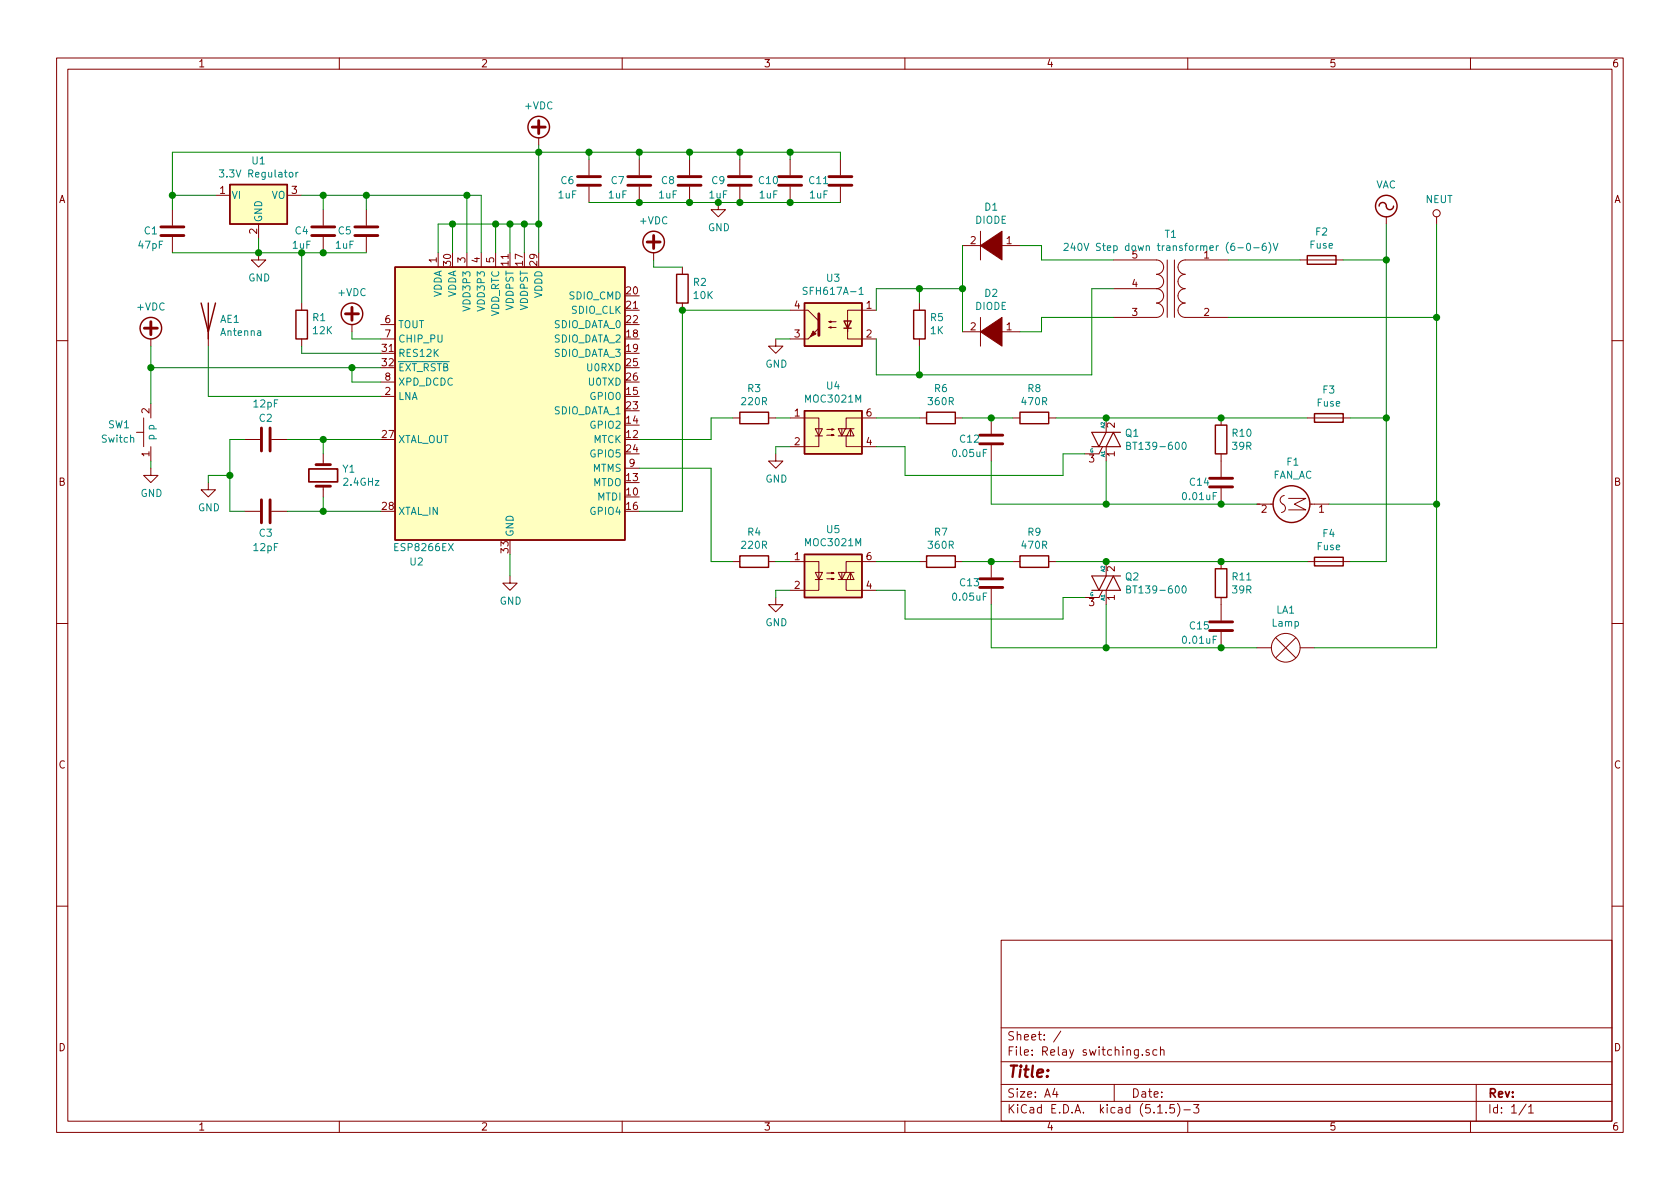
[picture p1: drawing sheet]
<svg xmlns="http://www.w3.org/2000/svg" width="297mm" height="210mm" viewBox="0 0 297 210" stroke-linecap="round" stroke-linejoin="round" font-family="sans-serif">
<g fill="none" stroke="#840000" stroke-width=".18">
<path d="M10 10.3h277v189.9h-277zM12 12.2h273v186.1h-273zM60 10.3v1.9M110 10.3v1.9M160 10.3v1.9M210 10.3v1.9M260 10.3v1.9M30.5 37.1v2.8M38.1 34.5h2.5M45.7 39.6v2.6M50.8 34.5h2.5M57.1 37.1v2.8"/>
<path d="M64.8 37.1v2.8M95.2 24.4v1.2M104.1 28.2v2.8M104.1 33v2.8M113 28.2v2.8M113 33v2.8M121.9 28.2v2.8M121.9 33v2.8M127 35.8v1.3h1.3l-1.3 1.2-1.3-1.2h1.3M130.8 28.2v2.8M130.8 33v2.8M139.7 28.2v2.8"/>
<path d="M139.7 33v2.8M148.6 28.2v2.8M148.6 33v2.8M245.1 38.3v1.3M254 38.3v1.3M26.7 59.9v1.3M30.5 41.9v2.8M36.8 58.7v2.5M45.7 44.7v1.3h1.3l-1.3 1.2-1.3-1.2h1.3M53.3 53.6v1.3M53.3 59.9v1.3M57.1 41.9v2.8"/>
<path d="M62.2 57.4v1.3M64.8 41.9v2.8M67.3 57.4h2.5M67.3 59.9h2.5M77.5 44.7v2.5M82.5 44.7v2.5M85.1 44.7v2.5M87.6 44.7v2.5M115.6 44.7v1.3M120.6 47.2v1.3M120.6 53.6v1.3M137.2 59.9v1.3h1.2l-1.2 1.3-1.3-1.3h1.3"/>
<path d="M139.7 59.9h3.2M139.7 54.9h3.2l1.9 1.9M146.6 57.9l.3-.1v.2l-.3-.1h1.2M146.6 56.9l.3-.1v.2l-.3-.1h1.2M149.9 58v1.9h5M154.9 54.9h-5v3.8v-1.9M162.6 53.6v1.3M162.6 59.9v1.3M170.2 58.7h3.8M170.2 43.4h3.8M173.4 40.9v5.1M173.4 56.1v5.1"/>
<path d="M176.5 58.7h3.8M176.5 43.4h3.8M196.8 46h7.7a1.27 1.27 0 0 1 1.2 1.2 1.27 1.27 0 0 1-1.2 1.3 1.27 1.27 0 0 1 1.2 1.3 1.27 1.27 0 0 1-1.2 1.2M196.8 51h7.7M204.5 51a1.27 1.27 0 0 1 1.2 1.3 1.27 1.27 0 0 1-1.2 1.3 1.27 1.27 0 0 1 1.2 1.3 1.27 1.27 0 0 1-1.2 1.2h-7.7M206.4 46v10.1M207.6 46v10.1M217.2 46h-7.7a1.27 1.27 0 0 0-1.2 1.2 1.27 1.27 0 0 0 1.2 1.3 1.27 1.27 0 0 0-1.2 1.3 1.27 1.27 0 0 0 1.2 1.2 1.27 1.27 0 0 0-1.2 1.3 1.27 1.27 0 0 0 1.2 1.3 1.27 1.27 0 0 0-1.2 1.3 1.27 1.27 0 0 0 1.2 1.2h7.7M229.9 46h7.6M10 60.2h2M24.1 76.4h1.3M25.4 73.9v5.1"/>
<path d="M26.7 71.4v2.5M26.7 79v2.5M43.2 77.7h2.8M48 77.7h2.8M67.3 70.1h2.5M67.3 67.6h2.5M129.5 73.9h1.3M135.9 73.9h1.3M139.7 73.9h5.1v5.1h-5.1M144.1 75.8h1.3l-.6 1.3zM144.1 77.1h1.3M146.2 77h1.2l-.3 .1v-.3l.3 .2"/>
<path d="M146.2 75.9h1.2l-.3 .2v-.3l.3 .1M148.2 77.1h2.8l-.6-1.3-.7 1.3M148.8 75.8v1.3M149.5 75.8l-.7 1.3-.6-1.3h2.8M149.6 77.1v1.9h5.3M150.4 75.8v1.3M154.9 73.9h-5.3v1.9M162.6 73.9h1.2M168.9 73.9h1.3M175.3 73.9v2.8M175.3 78.7v2.8M179.1 73.9h1.2"/>
<path d="M185.4 73.9h1.3M194.9 79l-.6 1.3h-2.5M195.6 73.9v2.5M195.6 79v2.5M215.9 73.9v1.3M231.1 73.9h7.7M285 60.2h2M26.7 82.8v1.3h1.2l-1.2 1.2-1.3-1.2h1.3M36.8 85.3v1.3h1.3l-1.3 1.3-1.2-1.3h1.2M43.2 90.4h2.8M48 90.4h2.8M57.1 80.3v1.9"/>
<path d="M57.1 86v1.9M110.5 82.8h2.5M129.5 99.3h1.3M135.9 99.3h1.3M137.2 80.3v1.2h1.2l-1.2 1.3-1.3-1.3h1.3M139.7 99.3h5.1v5.1h-5.1M154.9 99.3h-5.3v1.9M162.6 99.3h1.2M168.9 99.3h1.3M175.3 99.3v2.8M179.1 99.3h1.2M185.4 99.3h1.3"/>
<path d="M195.6 99.3v2.5M215.9 80.3v4M215.9 86.4v2.7M215.9 99.3v1.3M222.2 89.1h2.9M227.1 87.6a.83 .83 0 0 0-.8 .8 .83 .83 0 0 0 .7 .9 .77 .77 0 0 1 .2 .8 .77 .77 0 0 1-.6 .5M227.8 88.1h3.1l-2 1 2 1.1h-3.1M231.1 99.3h7.7M231.6 89.1h3.3M10 110.3h2M90.2 101.8v1.3h1.2l-1.2 1.3-1.3-1.3h1.3M137.2 105.7v1.2h1.2l-1.2 1.3-1.3-1.3h1.3"/>
<path d="M144.1 101.2h1.3l-.6 1.3zM144.1 102.5h1.3M146.2 102.4h1.2l-.3 .1v-.3l.3 .2M146.2 101.3h1.2l-.3 .2v-.3l.3 .1M148.2 102.5h2.8l-.6-1.3-.7 1.3M148.8 101.2v1.3M149.5 101.2l-.7 1.3-.6-1.3h2.8M149.6 102.5v1.9h5.3M150.4 101.2v1.3M175.3 104.1v2.8M194.9 104.4l-.6 1.3h-2.5M195.6 104.4v2.5"/>
<path d="M215.9 105.7v4M215.9 111.8v2.7M222.2 114.5h2.6M225.6 112.8l3.5 3.5M229.1 112.8l-3.5 3.5M229.9 114.5h2.5M285 110.3h2M10 160.2h2M177 166.3h108v32h-108zM285 160.2h2M60 198.3v1.9M110 198.3v1.9"/>
<path d="M160 198.3v1.9M177 194.8h108M177 191.8h108M177 187.8h108M177 181.8h108M186.5 192.5l-.4 1h1M186.8 193v1M187.6 182.3l-1.3 2M197 191.8v3M202 186.5v.1M203.2 185.7l-.4-.1-.2 .2 .1 .2 .5 .2v.3h-.6M204.5 185.7l-.4-.1-.3 .3 .2 .6h.5"/>
<path d="M204.7 196.8h.8M205.2 185.7l.2-.1 .4 .1v.9M205.2 185.1v1.5M206.2 196.7v.1M207.6 195.3h-.7l-.1 .7 .2-.1 .5 .1 .2 .2-.1 .5-.2 .1-.6-.1M208.2 195.1a1.71 1.71 0 0 1 0 2.3M209.3 196.3h1.2M210 198.3v1.9M211 195.3h1l-.5 .6 .4 .1v.7l-.2 .1-.7-.1M260 198.3v1.9M261 191.8v6.5M269.8 195.2l-1.2 2"/>
<path d="M270.3 195.8l.4-.5v1.5M270.3 196.8h.8"/>
<circle cx="254" cy="37.7" r=".63"/>
<circle cx="227.3" cy="114.5" r="2.54"/>
</g>
<g fill="none" stroke="#840000" stroke-width=".51">
<path d="M94.1 22.5h2.3M95.2 21.3v2.3M102.1 31.2h4.1M102.1 32.8h4.1M111 31.2h4.1M111 32.8h4.1M119.9 31.2h4.1M119.9 32.8h4.1M128.8 31.2h4M128.8 32.8h4M137.7 31.2h4M137.7 32.8h4"/>
<path d="M146.6 31.2h4M146.6 32.8h4M25.5 58h2.3M26.7 56.9v2.3M28.4 40.1h4.1M28.4 41.7h4.1M55.1 40.1h4.1M55.1 41.7h4.1M61.1 55.5h2.3M62.2 54.4v2.2M62.7 40.1h4.1M62.7 41.7h4.1"/>
<path d="M114.4 42.8h2.3M115.6 41.7v2.2M144.8 55.5v3.8M46.2 75.7v4.1M47.8 75.7v4.1M173.2 77h4.1M173.2 78.5h4.1M46.2 88.4v4.1M47.8 88.4v4.1M55.9 82.2h2.5M55.9 86h2.5M213.9 84.6h4"/>
<path d="M213.9 86.1h4M173.2 102.4h4.1M173.2 103.9h4.1M213.9 110h4M213.9 111.5h4"/>
</g>
<g fill="none" stroke="#840000" stroke-width=".25">
<path d="M40.6 32.6h10.2v7h-10.2zM243.8 36.4a.67 .67 0 0 1 .8-.6 .67 .67 0 0 1 .6 .9 .63 .63 0 0 0 .7 .4 .63 .63 0 0 0 .5-.7M35.6 53.6l1.2 5.1 1.3-5.1M36.8 53.6v6.3M52.3 54.9h2.1v5h-2.1zM69.8 47.2h40.7v48.3h-40.7zM119.6 48.5h2.1v5.1h-2.1zM142.2 53.6h10.2v7.6h-10.2zM149.2 56.8h1.3l-.6 1.2zM149.2 58h1.3M161.5 54.9h2.1v5h-2.1zM231.1 45.2h5.1v1.5h-5.1z"/>
<path d="M130.8 72.9h5.1v2h-5.1zM142.2 72.6h10.2v7.7h-10.2zM163.8 72.9h5.1v2h-5.1zM180.3 72.9h5.1v2h-5.1zM214.9 75.2h2v5.1h-2zM232.4 73.1h5.1v1.6h-5.1zM130.8 98.3h5.1v2h-5.1zM142.2 98h10.2v7.7h-10.2zM163.8 98.3h5.1v2h-5.1zM180.3 98.3h5.1v2h-5.1zM232.4 98.5h5.1v1.6h-5.1zM214.9 100.6h2v5.1h-2z"/>
<circle cx="95.2" cy="22.5" r="1.9"/>
<circle cx="245.1" cy="36.4" r="1.9"/>
<circle cx="26.7" cy="58" r="1.9"/>
<circle cx="62.2" cy="55.5" r="1.9"/>
<circle cx="115.6" cy="42.8" r="1.9"/>
<circle cx="228.3" cy="89.1" r="3.3"/>
</g>
<g fill="#ffffc0" stroke="#ffffc0" stroke-width=".18">
<path d="M142.2 72.6h10.2v7.7h-10.2z"/>
<path d="M40.6 32.6h10.2v7h-10.2z"/>
<path d="M142.2 98h10.2v7.7h-10.2z"/>
<path d="M69.8 47.2h40.7v48.3h-40.7z"/>
<path d="M142.2 53.6h10.2v7.6h-10.2z"/>
</g>
<path d="M193 79h5.1l-1.3-2.6-1.2 2.6M195.6 76.4l-1.3 2.6-1.3-2.6h5.1M193 104.4h5.1l-1.3-2.6-1.2 2.6M195.6 101.8l-1.3 2.6-1.3-2.6h5.1" fill="none" stroke="#840000" stroke-width=".2"/>
<g fill="none" stroke="#008484" stroke-width=".18">
<path d="M38.8 30h.8l-.5 .5 .4 .2 .1 .4-.3 .2-.5-.1M52.3 30.5v.8M52.7 30.5l-.4 .2M142.7 50.9l-.5-.1-.2 .1v.4l.6 .2 .1 .3-.2 .3-.5-.1M151.9 51.1l.4-.3v1.3M151.9 52.1h.7M188.2 43.1l.4-.1 .3 .4-.1 .2-.7 .7h.8M189.7 43l-.3 .9h.7M190 43.5v.8M190.7 43.1l.2-.1a.67 .67 0 0 1 .4 .7 .67 .67 0 0 1-.4 .6l-.3-.2v-.3zM221.7 43.8h.9M223.8 43h-.3a.79 .79 0 0 0-.1 1.3l.5-.1v-.6l-.5-.1-.2 .3"/>
<path d="M224.3 42.8a1.47 1.47 0 0 1 0 2M225.1 43l.4 1.3 .5-1.3M199.2 78.8h.5l.2-.2-.1-.3-.6-.1v1.3h.5l.2-.2v-.3l-.3-.2M209.1 78.3l.2-.1a.67 .67 0 0 1 .4 .6 .67 .67 0 0 1-.4 .7l-.3-.5zM199.2 104.2h.5l.2-.2-.1-.3-.6-.1v1.3h.5l.2-.2v-.3l-.3-.2M209.1 103.7l.2-.1a.67 .67 0 0 1 .4 .6 .67 .67 0 0 1-.4 .7l-.3-.5z"/>
</g>
<g fill="#840000" stroke="#840000" stroke-width=".18">
<path d="M173.4 58.7l3.8-2.6v5.1z"/>
<path d="M173.4 43.4l3.8-2.5v5.1z"/>
<path d="M142.9 59.9l1.9-1.9z"/>
<path d="M143.8 58.5l.5 .5-1 .6z"/>
</g>
<path d="M54.6 82.9h5.1v2.3h-5.1z" fill="none" stroke="#840000" stroke-width=".3"/>
<g fill="none" stroke="#008400" stroke-width=".18">
<path d="M30.5 34.5h7.6M53.3 34.5h31.8v10.2M57.1 34.5v2.6M64.8 34.5v2.6M80 39.6v5.1M82.5 34.5v10.2M87.6 39.6v5.1M90.2 39.6v5.1M92.7 39.6v5.1M95.2 25.6v19.1M95.2 39.6h-17.7v5.1M104.1 35.8h44.5"/>
<path d="M104.1 26.9v1.3M113 26.9v1.3M121.9 26.9v1.3M130.8 26.9v1.3M139.7 26.9v1.3M148.6 28.2v-1.3h-118.1v10.2M245.1 39.6v59.7h-6.3M254 39.6v74.9h-21.6M30.5 44.7h34.3M45.7 42.2v2.5M53.3 44.7v8.9M62.2 58.7v1.2h5.1"/>
<path d="M115.6 46v1.2h5M137.2 59.9h2.5M139.7 54.9h-19.1v35.5h-7.6M162.6 51v2.6M170.2 51h-15.3v3.9M170.2 43.4v15.3M180.3 43.4h3.8v2.6h12.7M196.8 51h-3.8v15.3h-38.1v-6.4M196.8 56.1h-12.7v2.6h-3.8M217.2 46h12.7M217.2 56.1h36.8M237.5 46h7.6"/>
<path d="M26.7 61.2v10.2M26.7 65h40.6M36.8 61.2v8.9h30.5M43.2 77.7h-2.6v12.7h2.6M50.8 77.7h16.5M53.3 61.2v1.3h14M57.1 77.7v2.6M62.2 65v2.6h5.1M129.5 73.9h-3.8v3.8h-12.7M137.2 73.9h2.5M139.7 79h-2.5v1.3M154.9 79h5.1v5.1h28v-3.8h3.8"/>
<path d="M154.9 73.9h7.7M162.6 61.2v5.1M170.2 73.9h8.9M186.7 73.9h44.4M238.8 73.9h6.3M26.7 81.5v1.3M40.6 84.1h-3.8v1.2M50.8 90.4h16.5M57.1 87.9v2.5M90.2 98v3.8M113 82.8h12.7v16.5h3.8M137.2 99.3h2.5"/>
<path d="M154.9 99.3h7.7M170.2 99.3h8.9M175.3 81.5v7.6h46.9M186.7 99.3h44.4M195.6 81.5v7.6M234.9 89.1h19.1M139.7 104.4h-2.5v1.3M154.9 104.4h5.1v5.1h28v-3.8h3.8M175.3 106.9v7.6h46.9M195.6 106.9v7.6"/>
</g>
<g fill="#008400" stroke="#008400" stroke-width=".25">
<circle cx="195.6" cy="89.1" r=".51"/>
<circle cx="162.6" cy="66.3" r=".51"/>
<circle cx="245.1" cy="46" r=".51"/>
<circle cx="195.6" cy="73.9" r=".51"/>
<circle cx="254" cy="89.1" r=".51"/>
<circle cx="162.6" cy="51" r=".51"/>
<circle cx="40.6" cy="84.1" r=".51"/>
<circle cx="215.9" cy="89.1" r=".51"/>
<circle cx="245.1" cy="73.9" r=".51"/>
<circle cx="57.2" cy="90.4" r=".51"/>
<circle cx="95.3" cy="39.6" r=".51"/>
<circle cx="127" cy="35.8" r=".51"/>
<circle cx="215.9" cy="73.9" r=".51"/>
<circle cx="82.6" cy="34.5" r=".51"/>
<circle cx="57.2" cy="77.7" r=".51"/>
<circle cx="120.7" cy="54.9" r=".51"/>
<circle cx="121.9" cy="35.8" r=".51"/>
<circle cx="130.8" cy="35.8" r=".51"/>
<circle cx="26.7" cy="65" r=".51"/>
<circle cx="53.3" cy="44.7" r=".51"/>
<circle cx="113" cy="26.9" r=".51"/>
<circle cx="121.9" cy="26.9" r=".51"/>
<circle cx="64.8" cy="34.5" r=".51"/>
<circle cx="104.1" cy="26.9" r=".51"/>
<circle cx="95.3" cy="26.9" r=".51"/>
<circle cx="62.2" cy="65" r=".51"/>
<circle cx="30.5" cy="34.5" r=".51"/>
<circle cx="80" cy="39.6" r=".51"/>
<circle cx="130.8" cy="26.9" r=".51"/>
<circle cx="139.7" cy="26.9" r=".51"/>
<circle cx="57.2" cy="34.5" r=".51"/>
<circle cx="175.3" cy="99.3" r=".51"/>
<circle cx="254" cy="56.1" r=".51"/>
<circle cx="92.7" cy="39.6" r=".51"/>
<circle cx="113" cy="35.8" r=".51"/>
<circle cx="57.2" cy="44.7" r=".51"/>
<circle cx="170.2" cy="51" r=".51"/>
<circle cx="139.7" cy="35.8" r=".51"/>
<circle cx="45.7" cy="44.7" r=".51"/>
<circle cx="195.6" cy="99.3" r=".51"/>
<circle cx="90.2" cy="39.6" r=".51"/>
<circle cx="195.6" cy="114.5" r=".51"/>
<circle cx="215.9" cy="114.5" r=".51"/>
<circle cx="215.9" cy="99.3" r=".51"/>
<circle cx="175.3" cy="73.9" r=".51"/>
<circle cx="87.6" cy="39.6" r=".51"/>
</g>
<text font-size="2.8" fill="#840000" x="178" y="190.5">Title:</text>
<g font-size="2.1" fill="#840000">
<text x="178" y="184">Sheet: /</text>
<text x="178" y="186.7">File: Relay switching.sch</text>
<text x="178" y="196.9">KiCad E.D.A. kicad (5.1.5)-3</text>
<text x="178" y="194.1">Size: A4</text>
<text x="200" y="194.1">Date:</text>
<text x="263" y="194.1">Rev:</text>
<text x="263" y="196.9">Id: 1/1</text>
</g>
<g font-size="1.8" fill="#840000">
<text x="35" y="11.9">1</text>
<text x="85" y="11.9">2</text>
<text x="135" y="11.9">3</text>
<text x="185" y="11.9">4</text>
<text x="235" y="11.9">5</text>
<text x="285" y="11.9">6</text>
<text x="10.4" y="35.9">A</text>
<text x="38.9" y="34.3">1</text>
<text x="51.6" y="34.3">3</text>
<text x="285.4" y="35.9">A</text>
<text x="45.5" y="41.4" transform="rotate(-90 45.5 41.4)">2</text>
<text x="77.2" y="46.5" transform="rotate(-90 77.2 46.5)">1</text>
<text x="79.8" y="46.9" transform="rotate(-90 79.8 46.9)">30</text>
<text x="82.3" y="46.5" transform="rotate(-90 82.3 46.5)">3</text>
<text x="84.8" y="46.5" transform="rotate(-90 84.8 46.5)">4</text>
<text x="87.4" y="46.5" transform="rotate(-90 87.4 46.5)">5</text>
<text x="89.9" y="46.9" transform="rotate(-90 89.9 46.9)">11</text>
<text x="92.5" y="46.9" transform="rotate(-90 92.5 46.9)">17</text>
<text x="95" y="46.9" transform="rotate(-90 95 46.9)">29</text>
<text x="171.6" y="43.2">2</text>
<text x="178" y="43.2">1</text>
<text x="200.2" y="45.7">5</text>
<text x="212.9" y="45.7">1</text>
<text x="110.8" y="52.1">20</text>
<text x="200.2" y="50.8">4</text>
<text x="68.1" y="57.1">6</text>
<text x="68.1" y="59.7">7</text>
<text x="110.8" y="59.7">18</text>
<text x="110.8" y="54.6">21</text>
<text x="110.8" y="57.1">22</text>
<text x="140.5" y="59.7">3</text>
<text x="140.5" y="54.6">4</text>
<text x="153.2" y="54.6">1</text>
<text x="153.2" y="59.7">2</text>
<text x="171.6" y="58.4">2</text>
<text x="178" y="58.4">1</text>
<text x="200.2" y="55.9">3</text>
<text x="212.9" y="55.9">2</text>
<text x="67.6" y="62.2">31</text>
<text x="67.6" y="64.8">32</text>
<text x="110.8" y="62.2">19</text>
<text x="110.8" y="64.8">25</text>
<text x="68.1" y="69.8">2</text>
<text x="68.1" y="67.3">8</text>
<text x="110.8" y="69.8">15</text>
<text x="110.8" y="67.3">26</text>
<text x="26.4" y="73.1" transform="rotate(-90 26.4 73.1)">2</text>
<text x="67.6" y="77.5">27</text>
<text x="110.8" y="77.5">12</text>
<text x="110.8" y="74.9">14</text>
<text x="110.8" y="72.4">23</text>
<text x="140.5" y="73.7">1</text>
<text x="153.2" y="73.7">6</text>
<text x="197.1" y="75.7" transform="rotate(-90 197.1 75.7)">2</text>
<text x="26.4" y="80.7" transform="rotate(-90 26.4 80.7)">1</text>
<text x="110.8" y="80">24</text>
<text x="111.3" y="82.5">9</text>
<text x="140.5" y="78.7">2</text>
<text x="153.2" y="78.7">4</text>
<text x="192.6" y="81.8">3</text>
<text x="197.1" y="80.7" transform="rotate(-90 197.1 80.7)">1</text>
<text x="10.4" y="85.9">B</text>
<text x="110.8" y="87.6">10</text>
<text x="110.8" y="85.1">13</text>
<text x="285.4" y="85.9">B</text>
<text x="67.6" y="90.2">28</text>
<text x="110.8" y="90.2">16</text>
<text x="223" y="90.7">2</text>
<text x="233.2" y="90.7">1</text>
<text x="89.9" y="97.7" transform="rotate(-90 89.9 97.7)">33</text>
<text x="140.5" y="99.1">1</text>
<text x="153.2" y="99.1">6</text>
<text x="197.1" y="101.1" transform="rotate(-90 197.1 101.1)">2</text>
<text x="140.5" y="104.1">2</text>
<text x="153.2" y="104.1">4</text>
<text x="192.6" y="107.2">3</text>
<text x="197.1" y="106.1" transform="rotate(-90 197.1 106.1)">1</text>
<text x="10.4" y="135.9">C</text>
<text x="285.4" y="135.9">C</text>
<text x="10.4" y="185.9">D</text>
<text x="285.4" y="185.9">D</text>
<text x="35" y="199.9">1</text>
<text x="85" y="199.9">2</text>
<text x="135" y="199.9">3</text>
<text x="185" y="199.9">4</text>
<text x="235" y="199.9">5</text>
<text x="285" y="199.9">6</text>
</g>
<g font-size="1.8" fill="#008484">
<text x="92.9" y="19.3">+VDC</text>
<text x="44.6" y="29.1">U1</text>
<text x="39.5" y="31.4">3.3V Regulator</text>
<text x="40.9" y="35.2">VI</text>
<text x="48" y="35.2">VO</text>
<text x="98.8" y="35.1">1uF</text>
<text x="99.2" y="32.6">C6</text>
<text x="107.6" y="35.1">1uF</text>
<text x="108.1" y="32.6">C7</text>
<text x="116.5" y="35.1">1uF</text>
<text x="117" y="32.6">C8</text>
<text x="125.4" y="35.1">1uF</text>
<text x="125.9" y="32.6">C9</text>
<text x="134.2" y="32.6">C10</text>
<text x="134.3" y="35.1">1uF</text>
<text x="143.1" y="32.6">C11</text>
<text x="143.2" y="35.1">1uF</text>
<text x="243.3" y="33.3">VAC</text>
<text x="252" y="35.9">NEUT</text>
<text x="25.6" y="41.4">C1</text>
<text x="46.4" y="39.4" transform="rotate(-90 46.4 39.4)">GND</text>
<text x="52.2" y="41.4">C4</text>
<text x="59.8" y="41.4">C5</text>
<text x="113.2" y="39.7">+VDC</text>
<text x="125.2" y="40.9">GND</text>
<text x="172.4" y="39.6">DIODE</text>
<text x="174.1" y="37.3">D1</text>
<text x="232.7" y="41.7">F2</text>
<text x="24.6" y="44">47pF</text>
<text x="51.8" y="44">1uF</text>
<text x="59.4" y="44">1uF</text>
<text x="191.5" y="44.4">240V Step down transformer (6-0-6)V</text>
<text x="206" y="42.1">T1</text>
<text x="231.6" y="44">Fuse</text>
<text x="43.9" y="49.8">GND</text>
<text x="59.8" y="52.4">+VDC</text>
<text x="78.1" y="52.8" transform="rotate(-90 78.1 52.8)">VDDA</text>
<text x="80.6" y="52.8" transform="rotate(-90 80.6 52.8)">VDDA</text>
<text x="95.9" y="52.8" transform="rotate(-90 95.9 52.8)">VDDD</text>
<text x="100.6" y="53">SDIO_CMD</text>
<text x="122.6" y="50.6">R2</text>
<text x="122.7" y="52.9">10K</text>
<text x="142.6" y="52.1">SFH617A-1</text>
<text x="146.2" y="49.8">U3</text>
<text x="174.1" y="52.5">D2</text>
<text x="24.3" y="54.9">+VDC</text>
<text x="39" y="57.1">AE1</text>
<text x="39.1" y="59.4">Antenna</text>
<text x="55.3" y="56.8">R1</text>
<text x="55.4" y="59.1">12K</text>
<text x="70.4" y="58">TOUT</text>
<text x="83.2" y="54.6" transform="rotate(-90 83.2 54.6)">VDD3P3</text>
<text x="85.7" y="54.6" transform="rotate(-90 85.7 54.6)">VDD3P3</text>
<text x="88.3" y="56.1" transform="rotate(-90 88.3 56.1)">VDD_RTC</text>
<text x="90.8" y="54.9" transform="rotate(-90 90.8 54.9)">VDDPST</text>
<text x="93.3" y="54.9" transform="rotate(-90 93.3 54.9)">VDDPST</text>
<text x="97.8" y="58">SDIO_DATA_0</text>
<text x="101" y="55.5">SDIO_CLK</text>
<text x="164.5" y="56.8">R5</text>
<text x="164.5" y="59.1">1K</text>
<text x="172.4" y="54.8">DIODE</text>
<text x="70.4" y="63.1">RES12K</text>
<text x="70.4" y="65.7">EXT_RSTB</text>
<text x="70.4" y="60.6">CHIP_PU</text>
<text x="97.8" y="60.6">SDIO_DATA_2</text>
<text x="97.8" y="63.1">SDIO_DATA_3</text>
<text x="104" y="65.7">U0RXD</text>
<text x="135.3" y="65">GND</text>
<text x="70.4" y="70.7">LNA</text>
<text x="70.4" y="68.2">XPD_DCDC</text>
<text x="104.2" y="68.2">U0TXD</text>
<text x="104.6" y="70.7">GPIO0</text>
<text x="131.2" y="71.6">220R</text>
<text x="132.2" y="69.3">R3</text>
<text x="142.6" y="71.2">MOC3021M</text>
<text x="146.2" y="68.9">U4</text>
<text x="164.3" y="71.6">360R</text>
<text x="165.3" y="69.3">R6</text>
<text x="180.8" y="71.6">470R</text>
<text x="181.8" y="69.3">R8</text>
<text x="232.9" y="71.9">Fuse</text>
<text x="233.9" y="69.6">F3</text>
<text x="19.2" y="75.7">SW1</text>
<text x="27.3" y="78" transform="rotate(-90 27.3 78)">p p</text>
<text x="44.9" y="72.1">12pF</text>
<text x="45.9" y="74.6">C2</text>
<text x="97.8" y="73.3">SDIO_DATA_1</text>
<text x="104.6" y="75.8">GPIO2</text>
<text x="199" y="77.2">Q1</text>
<text x="218" y="77.2">R10</text>
<text x="18.1" y="78.3">Switch</text>
<text x="60.6" y="83.6">Y1</text>
<text x="70.4" y="78.4">XTAL_OUT</text>
<text x="104.6" y="80.9">GPIO5</text>
<text x="104.8" y="83.4">MTMS</text>
<text x="104.9" y="78.4">MTCK</text>
<text x="168.6" y="80.8">0.05uF</text>
<text x="169.8" y="78.3">C12</text>
<text x="200" y="79.5">BT139-600</text>
<text x="218" y="79.5">39R</text>
<text x="227.6" y="82.3">F1</text>
<text x="24.8" y="87.9">GND</text>
<text x="60.9" y="85.9">2.4GHz</text>
<text x="104.8" y="86">MTDO</text>
<text x="105.7" y="88.5">MTDI</text>
<text x="135.3" y="85.3">GND</text>
<text x="209.3" y="88.4">0.01uF</text>
<text x="210.4" y="85.9">C14</text>
<text x="225" y="84.7">FAN_AC</text>
<text x="35" y="90.4">GND</text>
<text x="45.9" y="94.9">C3</text>
<text x="70.4" y="91.1">XTAL_IN</text>
<text x="90.8" y="95" transform="rotate(-90 90.8 95)">GND</text>
<text x="104.6" y="91.1">GPIO4</text>
<text x="132.2" y="94.7">R4</text>
<text x="146.2" y="94.3">U5</text>
<text x="165.3" y="94.7">R7</text>
<text x="181.8" y="94.7">R9</text>
<text x="233.9" y="95">F4</text>
<text x="44.9" y="97.5">12pF</text>
<text x="70" y="97.5">ESP8266EX</text>
<text x="72.5" y="100">U2</text>
<text x="131.2" y="97">220R</text>
<text x="142.6" y="96.6">MOC3021M</text>
<text x="164.3" y="97">360R</text>
<text x="180.8" y="97">470R</text>
<text x="232.9" y="97.3">Fuse</text>
<text x="88.3" y="106.9">GND</text>
<text x="168.6" y="106.2">0.05uF</text>
<text x="169.8" y="103.7">C13</text>
<text x="199" y="102.6">Q2</text>
<text x="200" y="104.9">BT139-600</text>
<text x="218" y="102.6">R11</text>
<text x="218" y="104.9">39R</text>
<text x="135.3" y="110.7">GND</text>
<text x="209.3" y="113.8">0.01uF</text>
<text x="210.4" y="111.3">C15</text>
<text x="225" y="110.8">Lamp</text>
<text x="225.7" y="108.5">LA1</text>
</g>
<g font-size=".9" fill="#008484">
<text x="195.4" y="75.7" transform="rotate(-90 195.4 75.7)">A2</text>
<text x="192.7" y="80">G</text>
<text x="195.4" y="80.8" transform="rotate(-90 195.4 80.8)">A1</text>
<text x="195.4" y="101.1" transform="rotate(-90 195.4 101.1)">A2</text>
<text x="192.7" y="105.4">G</text>
<text x="195.4" y="106.2" transform="rotate(-90 195.4 106.2)">A1</text>
</g>
</svg>
